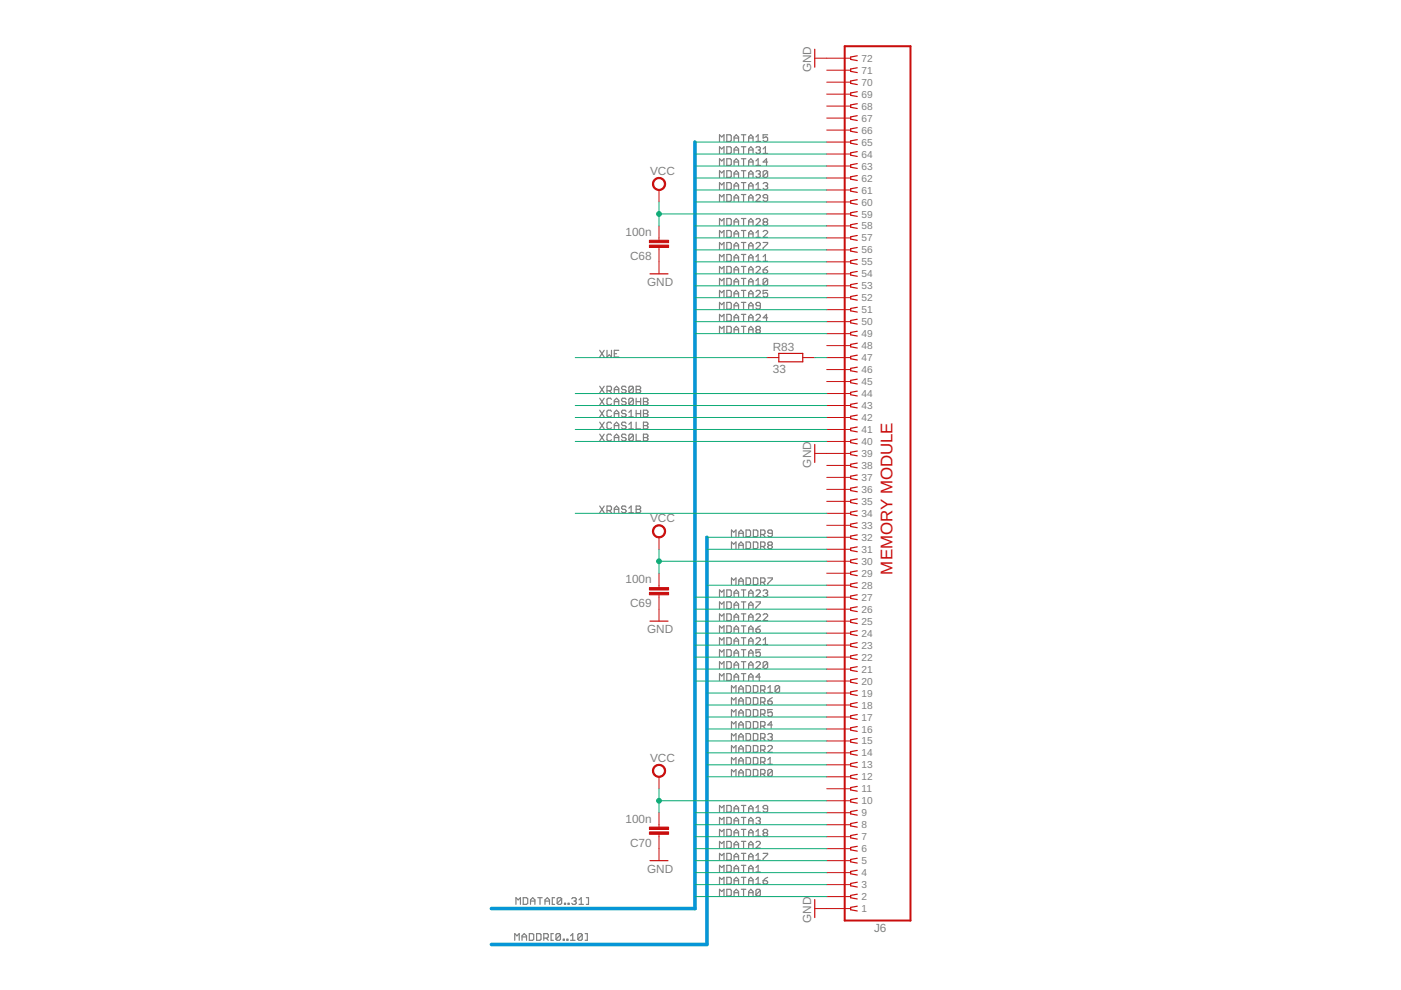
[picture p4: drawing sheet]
<svg xmlns="http://www.w3.org/2000/svg" width="297mm" height="210mm" viewBox="0 0 297 210" stroke-linecap="round" stroke-linejoin="round" font-family="sans-serif">
<g fill="none" stroke="#808080" stroke-width=".25">
<path d="M152.5 30v-1.4l.5 .4 .5-.4v1.4M152.5 32.5v-1.4l.5 .5 .5-.5v1.4M152.5 35.1v-1.4l.5 .4 .5-.4v1.4M152.5 37.6v-1.4l.5 .5 .5-.5v1.4M154.1 28.6h.7l.2 .2v1l-.2 .2h-.7zM154.1 31.1h.7l.2 .2v1l-.2 .2h-.7zM154.1 33.7h.7l.2 .2v.9l-.2 .3h-.7zM154.1 36.2h.7l.2 .2v1l-.2 .2h-.7zM154.1 38.7h.7l.2 .3v.9l-.2 .3h-.7zM155.6 30v-1l.5-.4 .5 .4v1M155.6 32.5v-.9l.5-.5 .5 .5v.9M155.6 35.1v-1l.5-.4 .5 .4v1"/>
<path d="M155.6 37.6v-.9l.5-.5 .5 .5v.9M155.6 29.3h1M155.6 34.4h1M155.6 39.4h1M155.6 36.9h1M155.6 31.8h1M157.2 28.6h.9M157.2 33.7h.9M157.2 38.7h.9M157.2 36.2h.9M157.2 31.1h.9M157.6 28.6v1.4"/>
<path d="M157.6 31.1v1.4M157.6 33.7v1.4M157.6 36.2v1.4M157.6 38.7v1.5M158.7 29.3h1M158.7 30v-1l.5-.4 .5 .4v1M158.7 32.5v-.9l.5-.5 .5 .5v.9M158.7 35.1v-1l.5-.4 .5 .4v1M158.7 37.6v-.9l.5-.5 .5 .5v.9M158.7 34.4h1M158.7 39.4h1M158.7 36.9h1"/>
<path d="M158.7 31.8h1M160.3 30h.9M160.3 29l.4-.4v1.4M160.3 34.1l.4-.4v1.4M160.3 39.2l.4-.5v1.5M160.3 35.1h.9M160.3 31.3l.2-.2h.5l.2 .2-.2 .5M160.3 36.4l.2-.2h.5l.2 .2-.2 .5M160.7 36.9h.3M160.7 31.8h.3M161 31.8l.2 .2v.3l-.2 .2h-.5l-.2-.2M161 36.9l.2 .2v.3l-.2 .2h-.5l-.2-.2"/>
<path d="M161.8 39l.3-.3h.4l.3 .3-.3 .4M161.8 31.6l.5-.5v1.4M161.8 32.5h1M162.3 39.4h.2M162.5 39.4l.3 .3v.2l-.3 .3h-.4l-.3-.3M162.8 28.6h-1v.7l.5-.3 .5 .3v.5l-.3 .2h-.4l-.3-.2M162.8 36.4l-.3-.2h-.4l-.3 .2v1M162.8 36.4v1l-.3 .2h-.4l-.3-.2M162.8 34.4h-1l.7-.7v1.4M162.8 36.4l-1 1M152.5 40.2v-1.5l.5 .5 .5-.5v1.5M152.5 42.7v-1.4l.5 .4 .5-.4v1.4"/>
<path d="M152.5 47.8v-1.5l.5 .5 .5-.5v1.5M152.5 50.3v-1.4l.5 .5 .5-.5v1.4M152.5 52.9v-1.5l.5 .5 .5-.5v1.5M152.5 55.4v-1.4l.5 .4 .5-.4v1.4M152.5 57.9v-1.4l.5 .5 .5-.5v1.4M154.1 41.3h.7l.2 .2v.9l-.2 .3h-.7zM154.1 46.3h.7l.2 .3v.9l-.2 .3h-.7zM154.1 48.9h.7l.2 .2v1l-.2 .2h-.7zM154.1 51.4h.7l.2 .3v.9l-.2 .3h-.7zM154.1 54h.7l.2 .2v.9l-.2 .3h-.7zM154.1 56.5h.7l.2 .2v1l-.2 .2h-.7zM154.1 59h.7l.2 .3v.9l-.2 .3h-.7z"/>
<path d="M155.6 40.2v-1l.5-.5 .5 .5v1M155.6 42.7v-1l.5-.4 .5 .4v1M155.6 47.8v-1l.5-.5 .5 .5v1M155.6 50.3v-.9l.5-.5 .5 .5v.9M155.6 52.9v-1l.5-.5 .5 .5v1M155.6 55.4v-1l.5-.4 .5 .4v1M155.6 57.9v-.9l.5-.5 .5 .5v.9M155.6 49.6h1M155.6 54.7h1M155.6 59.8h1M155.6 57.2h1M155.6 52.1h1"/>
<path d="M155.6 47.1h1M155.6 42h1M157.2 48.9h.9M157.2 54h.9M157.2 59h.9M157.2 56.5h.9M157.2 51.4h.9M157.2 46.3h.9M157.2 41.3h.9M157.6 41.3v1.4M157.6 46.3v1.5M157.6 48.9v1.4"/>
<path d="M157.6 51.4v1.5M157.6 54v1.4M157.6 56.5v1.4M157.6 59v1.5M158.7 40.2v-1l.5-.5 .5 .5v1M158.7 42.7v-1l.5-.4 .5 .4v1M158.7 47.8v-1l.5-.5 .5 .5v1M158.7 50.3v-.9l.5-.5 .5 .5v.9M158.7 52.9v-1l.5-.5 .5 .5v1M158.7 55.4v-1l.5-.4 .5 .4v1M158.7 57.9v-.9l.5-.5 .5 .5v.9M158.7 49.6h1"/>
<path d="M158.7 54.7h1M158.7 59.8h1M158.7 57.2h1M158.7 52.1h1M158.7 47.1h1M158.7 42h1M160.3 49.4l.4-.5v1.4M160.3 54.4l.4-.4v1.4M160.3 59.5l.4-.5v1.5M160.3 40.2h.9M160.3 50.3h.9M160.3 55.4h.9"/>
<path d="M160.3 41.5l.2-.2h.5l.2 .2v.2l-.9 1h.9M160.3 46.6l.2-.3h.5l.2 .3v.2l-.9 1h.9M160.3 51.7l.2-.3h.5l.2 .3v.2l-.9 1h.9M160.3 56.7l.2-.2h.5l.2 .2v.3l-.9 .9h.9M161.8 51.4h1v.3l-1 .9v.3M161.8 57.2h.7l.3 .5-.3 .2h-.4l-.3-.2zM161.8 49.1l.3-.2h.4l.3 .2v.3l-1 .9h1M161.8 55.4h1M161.8 54.4l.5-.4v1.4M162.1 47.1l-.3-.3v-.2l.3-.3h.4l.3 .3-.3 .5M162.1 47.1l-.3 .2v.2l.3 .3h.4l.3-.3-.3-.4M162.1 47.1h.4"/>
<path d="M162.8 42h-.7l-.3-.3v-.2l.3-.2h.4l.3 .2v.9l-.3 .3h-.4l-.3-.3M162.8 59.3l-.3-.3h-.4l-.3 .3v.9M162.8 59.3v.9l-.3 .3h-.4l-.3-.3M162.8 59.3l-1 .9M162.8 56.5l-1 .7M127.1 74.3l1 1.4M128.1 74.3l-1 1.4M128.7 74.3v1.4l.5-.5 .4 .5v-1.4M130.2 75h.5M131.2 74.3h-1v1.4h1M152.5 60.5v-1.5l.5 .5 .5-.5v1.5M152.5 63v-1.4l.5 .5 .5-.5v1.4"/>
<path d="M152.5 65.5v-1.4l.5 .5 .5-.5v1.4M152.5 68.1v-1.4l.5 .4 .5-.4v1.4M152.5 70.6v-1.4l.5 .5 .5-.5v1.4M154.1 61.6h.7l.2 .2v1l-.2 .2h-.7zM154.1 64.1h.7l.2 .2v1l-.2 .2h-.7zM154.1 66.7h.7l.2 .2v.9l-.2 .3h-.7zM154.1 69.2h.7l.2 .2v1l-.2 .2h-.7zM155.6 60.5v-1l.5-.5 .5 .5v1M155.6 63v-.9l.5-.5 .5 .5v.9M155.6 65.5v-.9l.5-.5 .5 .5v.9M155.6 68.1v-1l.5-.4 .5 .4v1M155.6 70.6v-.9l.5-.5 .5 .5v.9"/>
<path d="M155.6 64.8h1M155.6 69.9h1M155.6 67.4h1M155.6 62.3h1M157.2 64.1h.9M157.2 69.2h.9M157.2 66.7h.9M157.2 61.6h.9M157.6 61.6v1.4M157.6 64.1v1.4M157.6 66.7v1.4M157.6 69.2v1.4"/>
<path d="M158.7 60.5v-1l.5-.5 .5 .5v1M158.7 63v-.9l.5-.5 .5 .5v.9M158.7 65.5v-.9l.5-.5 .5 .5v.9M158.7 68.1v-1l.5-.4 .5 .4v1M158.7 70.6v-.9l.5-.5 .5 .5v.9M158.7 64.8h1M158.7 69.9h1M158.7 67.4h1M158.7 62.3h1M160.3 60.5h.9M160.3 61.8l.2-.2h.5l.2 .2v.3l-.9 .9h.9M160.3 66.9l.2-.2h.5l.2 .2v.2l-.9 1h.9"/>
<path d="M160.5 69.9l-.2-.2v-.3l.2-.2h.5l.2 .2v.3l-.2 .2M160.5 69.9l-.2 .2 .2 .5h.5l.2-.2-.2-.5M160.5 69.9h.5M161.2 64.8h-.7l-.2-.2v-.3l.2-.2h.5l.2 .2v1l-.2 .2h-.5l-.2-.2M162.8 61.6h-1v.7l.5-.2 .5 .2v.5l-.3 .2h-.4l-.3-.2M162.8 67.4h-1l.7-.7v1.4M127.1 81.9l1 1.4M127.1 84.4l1 1.5M127.1 92.1l1 1.4M127.1 87l1 1.4M127.1 89.5l1 1.4M128.1 81.9l-1 1.4"/>
<path d="M128.1 84.4l-1 1.5M128.1 92.1l-1 1.4M128.1 87l-1 1.4M128.1 89.5l-1 1.4M128.7 82.8h.7l.2-.2v-.5l-.2-.2h-.7v1.4M129.2 82.8l.4 .5M129.6 84.7l-.2-.3h-.5l-.2 .3v.9l.2 .3h.5l.2-.3M129.6 87.2l-.2-.2h-.5l-.2 .2v1l.2 .2h.5l.2-.2M129.6 89.7l-.2-.2h-.5l-.2 .2v1l.2 .2h.5l.2-.2M129.6 92.3l-.2-.2h-.5l-.2 .2v.9l.2 .3h.5l.2-.3M130.2 83.3v-.9l.5-.5 .5 .5v.9M130.2 85.9v-1l.5-.5 .5 .5v1"/>
<path d="M130.2 88.4v-1l.5-.4 .5 .4v1M130.2 90.9v-.9l.5-.5 .5 .5v.9M130.2 93.5v-1l.5-.4 .5 .4v1M130.2 82.6h1M130.2 85.2h1M130.2 92.8h1M130.2 87.7h1M130.2 90.2h1M132.7 82.1l-.2-.2h-.5l-.2 .5 .2 .2h.5l.2 .5-.2 .2h-.5l-.2-.2M132.7 84.7l-.2-.3h-.5l-.2 .5 .2 .3h.5l.2 .4-.2 .3h-.5l-.2-.3M132.7 87.2l-.2-.2h-.5l-.2 .4 .2 .3h.5l.2 .5-.2 .2h-.5l-.2-.2M132.7 89.7l-.2-.2h-.5l-.2 .5 .2 .2h.5l.2 .5-.2 .2h-.5l-.2-.2"/>
<path d="M132.7 92.3l-.2-.2h-.5l-.2 .4 .2 .3h.5l.2 .4-.2 .3h-.5l-.2-.3M133.3 87.4l.5-.4v1.4M133.3 90l.5-.5v1.4M133.3 88.4h1M133.3 90.9h1M134.3 92.3v.9l-.3 .3h-.4l-.3-.3M134.3 82.1l-.3-.2h-.4l-.3 .2v1M134.3 82.1v1l-.3 .2h-.4l-.3-.2M134.3 84.7l-.3-.3h-.4l-.3 .3v.9M134.3 92.3l-.3-.2h-.4l-.3 .2v.9M134.3 84.7v.9l-.3 .3h-.4l-.3-.3M134.3 82.1l-1 1"/>
<path d="M134.3 84.7l-1 .9M134.3 92.3l-1 .9M134.9 81.9h.7l.2 .2-.2 .5 .2 .5-.2 .2h-.7zM134.9 82.6h.7M134.9 84.4v1.5M134.9 87v1.4M134.9 89.5v1.4h.9M134.9 92.1v1.4h.9M134.9 85.2h.9M134.9 87.7h.9M135.8 84.4v1.5M135.8 87v1.4"/>
<path d="M136.4 84.4h.7l.3 .3-.3 .5 .3 .4-.3 .3h-.7zM136.4 85.2h.7M136.4 87h.7l.3 .2-.3 .5 .3 .5-.3 .2h-.7zM136.4 89.5h.7l.3 .2-.3 .5 .3 .5-.3 .2h-.7zM136.4 92.1h.7l.3 .2-.3 .5 .3 .4-.3 .3h-.7zM136.4 92.8h.7M136.4 87.7h.7M136.4 90.2h.7M127.1 107.3l1 1.4M128.1 107.3l-1 1.4M128.7 108.2h.7l.2-.2v-.5l-.2-.2h-.7v1.4M129.2 108.2l.4 .5"/>
<path d="M130.2 108.7v-.9l.5-.5 .5 .5v.9M130.2 108h1M132.7 107.5l-.2-.2h-.5l-.2 .5 .2 .2h.5l.2 .5-.2 .2h-.5l-.2-.2M133.3 108.7h1M133.3 107.8l.5-.5v1.4M134.9 107.3h.7l.2 .2-.2 .5 .2 .5-.2 .2h-.7zM134.9 108h.7M155.1 113.8v-1.4l.5 .4 .4-.4v1.4M155.1 116.3v-1.4l.5 .5 .4-.5v1.4M156.6 113.8v-1l.5-.4 .5 .4v1M156.6 116.3v-.9l.5-.5 .5 .5v.9M156.6 115.6h1"/>
<path d="M156.6 113.1h1M158.2 112.4h.7l.2 .2v1l-.2 .2h-.7zM158.2 114.9h.7l.2 .2v1l-.2 .2h-.7zM159.7 114.9h.7l.3 .2v1l-.3 .2h-.7zM159.7 112.4h.7l.3 .2v1l-.3 .2h-.7zM161.3 115.9h.7l.2-.3v-.5l-.2-.2h-.7v1.4M161.3 113.3h.7l.2-.2v-.5l-.2-.2h-.7v1.4M161.7 115.9l.5 .4M161.7 113.3l.5 .5M163 115.6h.5M163 115.6l-.2 .3v.2l.2 .2h.5l.2-.2-.2-.5M163 115.6l-.2-.2v-.3l.2-.2h.5l.2 .2-.2 .5"/>
<path d="M163.7 113.1h-.7l-.2-.3v-.2l.2-.2h.5l.2 .2v1l-.2 .2h-.5l-.2-.2M152.5 126.5v-1.4l.5 .4 .5-.4v1.4M152.5 129v-1.4l.5 .5 .5-.5v1.4M152.5 131.6v-1.4l.5 .4 .5-.4v1.4M152.5 134.1v-1.4l.5 .5 .5-.5v1.4M152.5 136.7v-1.5l.5 .5 .5-.5v1.5M152.5 139.2v-1.4l.5 .4 .5-.4v1.4M154.1 125.1h.7l.2 .2v1l-.2 .2h-.7zM154.1 127.6h.7l.2 .2v1l-.2 .2h-.7zM154.1 130.2h.7l.2 .2v.9l-.2 .3h-.7zM154.1 132.7h.7l.2 .2v1l-.2 .2h-.7zM154.1 135.2h.7l.2 .3v.9l-.2 .3h-.7z"/>
<path d="M154.1 137.8h.7l.2 .2v.9l-.2 .3h-.7zM155.1 124v-1.5l.5 .5 .4-.5v1.5M155.6 126.5v-1l.5-.4 .5 .4v1M155.6 129v-.9l.5-.5 .5 .5v.9M155.6 131.6v-1l.5-.4 .5 .4v1M155.6 134.1v-.9l.5-.5 .5 .5v.9M155.6 136.7v-1l.5-.5 .5 .5v1M155.6 139.2v-1l.5-.4 .5 .4v1M155.6 128.3h1M155.6 133.4h1M155.6 138.5h1M155.6 135.9h1"/>
<path d="M155.6 130.9h1M155.6 125.8h1M156.6 124v-1l.5-.5 .5 .5v1M156.6 123.2h1M157.2 127.6h.9M157.2 132.7h.9M157.2 137.8h.9M157.2 135.2h.9M157.2 130.2h.9M157.2 125.1h.9M157.6 125.1v1.4M157.6 127.6v1.4"/>
<path d="M157.6 130.2v1.4M157.6 132.7v1.4M157.6 135.2v1.5M157.6 137.8v1.4M158.2 122.5h.7l.2 .3v.9l-.2 .3h-.7zM158.7 126.5v-1l.5-.4 .5 .4v1M158.7 129v-.9l.5-.5 .5 .5v.9M158.7 131.6v-1l.5-.4 .5 .4v1M158.7 134.1v-.9l.5-.5 .5 .5v.9M158.7 136.7v-1l.5-.5 .5 .5v1M158.7 139.2v-1l.5-.4 .5 .4v1M158.7 128.3h1"/>
<path d="M158.7 133.4h1M158.7 138.5h1M158.7 135.9h1M158.7 130.9h1M158.7 125.8h1M159.7 122.5h.7l.3 .3v.9l-.3 .3h-.7zM160.3 125.3l.2-.2h.5l.2 .2v.2l-.9 1h.9M160.3 127.6h.9v.2l-.9 1v.2M160.3 130.4l.2-.2h.5l.2 .2v.2l-.9 1h.9M160.3 133.4h.7l.2 .2v.3l-.2 .2h-.5l-.2-.2zM160.3 135.5l.2-.3h.5l.2 .3v.2l-.9 1h.9M161.2 137.8h-.9v.7l.4-.3 .5 .3v.4l-.2 .3h-.5l-.2-.3"/>
<path d="M161.2 132.7l-.9 .7M161.3 123.5h.7l.2-.3v-.4l-.2-.3h-.7v1.5M161.7 123.5l.5 .5M161.8 125.3l.3-.2h.4l.3 .2-.3 .5M161.8 130.4l.3-.2h.4l.3 .2v.2l-1 1h1M161.8 135.7l.5-.5v1.5M161.8 136.7h1M162.3 125.8h.2M162.5 125.8l.3 .2v.3l-.3 .2h-.4l-.3-.2M162.8 122.5h.9v.3l-.9 .9v.3M152.5 141.7v-1.4l.5 .5 .5-.5v1.4M152.5 144.3v-1.5l.5 .5 .5-.5v1.5"/>
<path d="M154.1 140.3h.7l.2 .2v1l-.2 .2h-.7zM154.1 142.8h.7l.2 .3v.9l-.2 .3h-.7zM155.1 154.4v-1.4l.5 .5 .4-.5v1.4M155.1 146.8v-1.4l.5 .5 .4-.5v1.4M155.1 149.4v-1.5l.5 .5 .4-.5v1.5M155.1 151.9v-1.4l.5 .4 .4-.4v1.4M155.1 157v-1.5l.5 .5 .4-.5v1.5M155.1 159.5v-1.4l.5 .5 .4-.5v1.4M155.6 141.7v-.9l.5-.5 .5 .5v.9M155.6 144.3v-1l.5-.5 .5 .5v1M155.6 143.6h1M155.6 141h1"/>
<path d="M156.6 146.8v-.9l.5-.5 .5 .5v.9M156.6 149.4v-1l.5-.5 .5 .5v1M156.6 151.9v-1l.5-.4 .5 .4v1M156.6 154.4v-.9l.5-.5 .5 .5v.9M156.6 157v-1l.5-.5 .5 .5v1M156.6 159.5v-.9l.5-.5 .5 .5v.9M156.6 148.6h1M156.6 151.2h1M156.6 153.7h1M156.6 156.3h1M156.6 158.8h1M156.6 146.1h1"/>
<path d="M157.2 142.8h.9M157.2 140.3h.9M157.6 140.3v1.4M157.6 142.8v1.5M158.2 145.4h.7l.2 .2v1l-.2 .2h-.7zM158.2 147.9h.7l.2 .3v.9l-.2 .3h-.7zM158.2 150.5h.7l.2 .2v.9l-.2 .3h-.7zM158.2 153h.7l.2 .2v1l-.2 .2h-.7zM158.2 155.5h.7l.2 .3v.9l-.2 .3h-.7zM158.2 158.1h.7l.2 .2v1l-.2 .2h-.7zM158.7 141.7v-.9l.5-.5 .5 .5v.9M158.7 144.3v-1l.5-.5 .5 .5v1"/>
<path d="M158.7 143.6h1M158.7 141h1M159.7 150.5h.7l.3 .2v.9l-.3 .3h-.7zM159.7 145.4h.7l.3 .2v1l-.3 .2h-.7zM159.7 147.9h.7l.3 .3v.9l-.3 .3h-.7zM159.7 153h.7l.3 .2v1l-.3 .2h-.7zM159.7 155.5h.7l.3 .3v.9l-.3 .3h-.7zM159.7 158.1h.7l.3 .2v1l-.3 .2h-.7zM160.3 140.5l.2-.2h.5l.2 .2v.3l-.9 .9h.9M161.2 143.6h-.9l.7-.8v1.5M161.3 146.3h.7l.2-.2v-.5l-.2-.2h-.7v1.4M161.3 148.9h.7l.2-.3v-.4l-.2-.3h-.7v1.5"/>
<path d="M161.3 151.4h.7l.2-.2v-.5l-.2-.2h-.7v1.4M161.3 153.9h.7l.2-.2v-.5l-.2-.2h-.7v1.4M161.3 156.5h.7l.2-.2v-.5l-.2-.3h-.7v1.5M161.3 159h.7l.2-.2v-.5l-.2-.2h-.7v1.4M161.7 148.9l.5 .5M161.7 151.4l.5 .5M161.7 153.9l.5 .5M161.7 156.5l.5 .5M161.7 159l.5 .5M161.7 146.3l.5 .5M162.8 140.5l-.3-.2h-.4l-.3 .2v1M162.8 140.5v1l-.3 .2h-.4l-.3-.2"/>
<path d="M162.8 140.5l-1 1M162.8 145.9l.5-.5v1.4M162.8 148.6h.7l.2 .5-.2 .3h-.5l-.2-.3zM162.8 155.8l.2-.3h.5l.2 .3v.2l-.2 .3M162.8 158.3l.2-.2h.5l.2 .2v.3l-.9 .9h.9M162.8 146.8h.9M163.3 156.3h.2M163.5 156.3l.2 .2-.2 .5h-.5l-.2-.3M163.7 150.5h-.9v.7l.5-.3 .4 .3v.4l-.2 .3h-.5l-.2-.3M163.7 147.9l-.9 .7M163.7 153.7h-.9l.7-.7v1.4M165.3 145.6v1l-.2 .2h-.5l-.3-.2"/>
<path d="M165.3 145.6l-.2-.2h-.5l-.3 .2v1M165.3 145.6l-1 1M152.5 172.2v-1.4l.5 .5 .5-.5v1.4M152.5 174.7v-1.4l.5 .5 .5-.5v1.4M152.5 177.3v-1.4l.5 .4 .5-.4v1.4M152.5 179.8v-1.4l.5 .5 .5-.5v1.4M154.1 170.8h.7l.2 .2v1l-.2 .2h-.7zM154.1 173.3h.7l.2 .2v1l-.2 .2h-.7zM154.1 175.9h.7l.2 .2v.9l-.2 .3h-.7zM154.1 178.4h.7l.2 .2v1l-.2 .2h-.7zM155.1 162v-1.4l.5 .5 .4-.5v1.4M155.1 164.6v-1.4l.5 .4 .4-.4v1.4"/>
<path d="M155.6 172.2v-.9l.5-.5 .5 .5v.9M155.6 174.7v-.9l.5-.5 .5 .5v.9M155.6 177.3v-1l.5-.4 .5 .4v1M155.6 179.8v-.9l.5-.5 .5 .5v.9M155.6 174h1M155.6 179.1h1M155.6 176.6h1M155.6 171.5h1M156.6 162v-.9l.5-.5 .5 .5v.9M156.6 164.6v-1l.5-.4 .5 .4v1M156.6 161.3h1M156.6 163.9h1"/>
<path d="M157.2 173.3h.9M157.2 178.4h.9M157.2 175.9h.9M157.2 170.8h.9M157.6 170.8v1.4M157.6 173.3v1.4M157.6 175.9v1.4M157.6 178.4v1.4M158.2 160.6h.7l.2 .2v1l-.2 .2h-.7zM158.2 163.2h.7l.2 .2v.9l-.2 .3h-.7zM158.7 172.2v-.9l.5-.5 .5 .5v.9M158.7 174.7v-.9l.5-.5 .5 .5v.9"/>
<path d="M158.7 177.3v-1l.5-.4 .5 .4v1M158.7 179.8v-.9l.5-.5 .5 .5v.9M158.7 174h1M158.7 179.1h1M158.7 176.6h1M158.7 171.5h1M159.7 160.6h.7l.3 .2v1l-.3 .2h-.7zM159.7 163.2h.7l.3 .2v.9l-.3 .3h-.7zM160.3 171.3l.4-.5v1.4M160.3 176.3l.4-.4v1.4M160.3 173.5l.2-.2h.5l.2 .2-.2 .5M160.3 178.6l.2-.2h.5l.2 .2v.3l-.9 .9h.9"/>
<path d="M160.3 177.3h.9M160.3 172.2h.9M160.7 174h.3M161 174l.2 .3-.2 .4h-.5l-.2-.2M161.3 161.6h.7l.2-.3v-.5l-.2-.2h-.7v1.4M161.3 164.1h.7l.2-.2v-.5l-.2-.2h-.7v1.4M161.7 161.6l.5 .4M161.7 164.1l.5 .5M162.1 176.6l-.3-.3v-.2l.3-.2h.4l.3 .2-.3 .5M162.1 176.6l-.3 .2v.2l.3 .3h.4l.3-.3-.3-.4M162.1 176.6h.4M162.8 171.5h-.7l-.3-.2v-.3l.3-.2h.4l.3 .2v1l-.3 .2h-.4l-.3-.2"/>
<path d="M162.8 162h.9M162.8 161.1l.5-.5v1.4M163.7 163.4v.9l-.2 .3h-.5l-.2-.3M163.7 163.4l-.2-.2h-.5l-.2 .2v.9M163.7 163.4l-.9 .9M109.1 199.4v-1.4l.5 .4 .5-.4v1.4M109.4 191.7v-1.4l.5 .5 .4-.5v1.4M110.7 199.4v-1l.4-.4 .5 .4v1M110.7 198.6h.9M110.9 190.3h.7l.3 .3v.9l-.3 .2h-.7zM112.2 198h.7l.3 .2v.9l-.3 .3h-.7zM112.5 191.7v-.9l.4-.5 .5 .5v.9"/>
<path d="M112.5 191.1h.9M113.8 198h.7l.2 .2v.9l-.2 .3h-.7zM114 190.3h1M114.5 190.3v1.4M115.3 198.9h.7l.2-.3v-.4l-.2-.2h-.7v1.4M115.5 191.1h1M115.5 191.7v-.9l.5-.5 .5 .5v.9M115.8 198.9l.4 .5M117.3 198h-.5v1.4h.5M117.6 190.3h-.5v1.4h.5M118.8 198.2v.9l-.2 .3h-.5l-.2-.3M118.8 198.2l-.2-.2h-.5l-.2 .2v.9"/>
<path d="M118.8 198.2l-.9 .9M119.1 190.6v.9l-.2 .2h-.5l-.3-.2M119.1 190.6l-.2-.3h-.5l-.3 .3v.9M119.1 190.6l-1 .9M119.4 199.1h.3v.3h-.3zM119.7 191.5h.2v.2h-.2zM120.2 199.1h.2v.3h-.2zM120.4 191.5h.3v.2h-.3zM121 199.4h.9M121 198.4l.4-.4v1.4M121.2 190.6l.3-.3h.4l.3 .3v.2l-.3 .3M121.7 191.1h.2"/>
<path d="M121.9 191.1l.3 .2v.2l-.3 .2h-.4l-.3-.2M122.8 191.7h.9M122.8 190.8l.4-.5v1.4M123.4 198.2v.9l-.2 .3h-.5l-.2-.3M123.4 198.2l-.2-.2h-.5l-.2 .2v.9M123.4 198.2l-.9 .9M124.1 198h.4v1.4h-.4M124.3 190.3h.5v1.4h-.5M152.5 182.4v-1.5l.5 .5 .5-.5v1.5M152.5 184.9v-1.4l.5 .4 .5-.4v1.4M152.5 187.4v-1.4l.5 .5 .5-.5v1.4M152.5 190v-1.4l.5 .4 .5-.4v1.4"/>
<path d="M154.1 180.9h.7l.2 .3v.9l-.2 .3h-.7zM154.1 183.5h.7l.2 .2v1l-.2 .2h-.7zM154.1 186h.7l.2 .2v1l-.2 .2h-.7zM154.1 188.6h.7l.2 .2v.9l-.2 .3h-.7zM155.6 182.4v-1l.5-.5 .5 .5v1M155.6 184.9v-1l.5-.4 .5 .4v1M155.6 187.4v-.9l.5-.5 .5 .5v.9M155.6 190v-1l.5-.4 .5 .4v1M155.6 184.2h1M155.6 189.3h1M155.6 186.7h1M155.6 181.7h1"/>
<path d="M157.2 183.5h.9M157.2 188.6h.9M157.2 186h.9M157.2 180.9h.9M157.6 180.9v1.5M157.6 183.5v1.4M157.6 186v1.4M157.6 188.6v1.4M158.7 182.4v-1l.5-.5 .5 .5v1M158.7 184.9v-1l.5-.4 .5 .4v1M158.7 187.4v-.9l.5-.5 .5 .5v.9M158.7 190v-1l.5-.4 .5 .4v1"/>
<path d="M158.7 184.2h1M158.7 189.3h1M158.7 186.7h1M158.7 181.7h1M160.3 181.4l.4-.5v1.5M160.3 183.9l.4-.4v1.4M160.3 186.5l.4-.5v1.4M160.3 184.9h.9M160.3 187.4h.9M160.3 182.4h.9M161.2 188.8v.9l-.2 .3h-.5l-.2-.3M161.2 188.8l-.2-.2h-.5l-.2 .2v.9"/>
<path d="M161.2 188.8l-.9 .9M161.8 180.9h1v.3l-1 .9v.3M161.8 186.7h.7l.3 .5-.3 .2h-.4l-.3-.2zM162.8 186l-1 .7"/>
</g>
<path d="M179.1 9.8h13.9v185.4h-13.9z" fill="none" stroke="#c90d0c" stroke-width=".42"/>
<g fill="none" stroke="#c90d0c" stroke-width=".25">
<path d="M172.7 10.4v3.8M181.8 11.8l-1.4 .3v.5l1.4 .2M181.8 14.4l-1.4 .2v.5l1.4 .3M181.8 16.9l-1.4 .3v.5l1.4 .2M181.8 19.5l-1.4 .2v.5l1.4 .3M181.8 22l-1.4 .2v.6l1.4 .2M181.8 24.5l-1.4 .3v.5l1.4 .2M181.8 27.1l-1.4 .2v.5l1.4 .3M181.8 29.6l-1.4 .3v.5l1.4 .2M181.8 32.2l-1.4 .2v.5l1.4 .3M181.8 34.7l-1.4 .2v.6l1.4 .2M181.8 37.2l-1.4 .3v.5l1.4 .2"/>
<path d="M181.8 39.8l-1.4 .2v.5l1.4 .3M137.8 58.1h3.8M181.8 42.3l-1.4 .3v.5l1.4 .2M181.8 44.9l-1.4 .2v.5l1.4 .3M181.8 47.4l-1.4 .2v.6l1.4 .2M181.8 49.9l-1.4 .3v.5l1.4 .2M181.8 52.5l-1.4 .2v.5l1.4 .3M181.8 55l-1.4 .3v.5l1.4 .2M181.8 57.6l-1.4 .2v.5l1.4 .3M165.1 74.9h5.1v1.8h-5.1zM181.8 60.1l-1.4 .2v.6l1.4 .2M181.8 62.6l-1.4 .3v.5l1.4 .2"/>
<path d="M181.8 65.2l-1.4 .2v.5l1.4 .3M181.8 67.7l-1.4 .2v.6l1.4 .2M181.8 70.2l-1.4 .3v.5l1.4 .2M181.8 72.8l-1.4 .2v.5l1.4 .3M181.8 75.3l-1.4 .3v.5l1.4 .2M181.8 77.9l-1.4 .2v.5l1.4 .3M172.7 94.2v3.8M181.8 80.4l-1.4 .2v.6l1.4 .2M181.8 82.9l-1.4 .3v.5l1.4 .2M181.8 85.5l-1.4 .2v.5l1.4 .3M181.8 88l-1.4 .3v.5l1.4 .2M181.8 90.6l-1.4 .2v.5l1.4 .3"/>
<path d="M181.8 93.1l-1.4 .2v.6l1.4 .2M181.8 95.6l-1.4 .3v.5l1.4 .2M181.8 98.2l-1.4 .2v.5l1.4 .3M181.8 100.7l-1.4 .3v.5l1.4 .2M181.8 103.3l-1.4 .2v.5l1.4 .3M181.8 105.8l-1.4 .2v.6l1.4 .2M181.8 108.3l-1.4 .3v.5l1.4 .2M181.8 110.9l-1.4 .2v.5l1.4 .3M181.8 113.4l-1.4 .3v.5l1.4 .2M181.8 116l-1.4 .2v.5l1.4 .3M181.8 118.5l-1.4 .2v.6l1.4 .2M137.8 131.7h3.8"/>
<path d="M181.8 121l-1.4 .3v.5l1.4 .2M181.8 123.6l-1.4 .2v.5l1.4 .3M181.8 126.1l-1.4 .3v.5l1.4 .2M181.8 128.7l-1.4 .2v.5l1.4 .3M181.8 131.2l-1.4 .2v.6l1.4 .2M181.8 133.7l-1.4 .3v.5l1.4 .2M181.8 136.3l-1.4 .2v.5l1.4 .3M181.8 138.8l-1.4 .3v.5l1.4 .2M181.8 141.4l-1.4 .2v.5l1.4 .3M181.8 143.9l-1.4 .2v.6l1.4 .2M181.8 146.4l-1.4 .3v.5l1.4 .2M181.8 149l-1.4 .2v.5l1.4 .3"/>
<path d="M181.8 151.5l-1.4 .3v.5l1.4 .2M181.8 154.1l-1.4 .2v.5l1.4 .3M181.8 156.6l-1.4 .2v.6l1.4 .2M181.8 159.1l-1.4 .3v.5l1.4 .2M181.8 161.6l-1.4 .3v.5l1.4 .3M181.8 164.2l-1.4 .2v.6l1.4 .2M181.8 166.7l-1.4 .3v.5l1.4 .2M181.8 169.3l-1.4 .2v.5l1.4 .3M181.8 171.8l-1.4 .3v.5l1.4 .2M181.8 174.3l-1.4 .3v.5l1.4 .3M181.8 176.9l-1.4 .2v.6l1.4 .2M181.8 179.4l-1.4 .3v.5l1.4 .2"/>
<path d="M137.8 182.5h3.8M172.7 190.7v3.8M181.8 192.1l-1.4 .3v.5l1.4 .2M181.8 182l-1.4 .2v.5l1.4 .3M181.8 184.5l-1.4 .3v.5l1.4 .2M181.8 187l-1.4 .3v.5l1.4 .3M181.8 189.6l-1.4 .2v.6l1.4 .2"/>
</g>
<g fill="none" stroke="#c90d0c" stroke-width=".21">
<path d="M172.7 12.3h7.7M175.3 20h5.1M175.3 17.4h5.1M175.3 14.9h5.1M175.3 37.7h5.1M175.3 35.2h5.1M175.3 32.7h5.1M175.3 30.1h5.1M175.3 27.6h5.1M175.3 25h5.1M175.3 22.5h5.1M139.7 40.3v2.5"/>
<path d="M139.7 47.9v3M139.7 52.5v5.6M175.3 58.1h5.1M175.3 55.5h5.1M175.3 53h5.1M175.3 50.4h5.1M175.3 47.9h5.1M175.3 45.4h5.1M175.3 42.8h5.1M175.3 40.3h5.1M162.6 75.8h2.5M170.2 75.8h2.5"/>
<path d="M175.3 78.4h5.1M175.3 75.8h5.1M175.3 73.3h5.1M175.3 70.7h5.1M175.3 68.2h5.1M175.3 65.7h5.1M175.3 63.1h5.1M175.3 60.6h5.1M172.7 96.1h7.7M175.3 98.7h5.1M175.3 93.6h5.1M175.3 91.1h5.1"/>
<path d="M175.3 88.5h5.1M175.3 86h5.1M175.3 83.4h5.1M175.3 80.9h5.1M139.7 113.9v2.6M175.3 119h5.1M175.3 116.5h5.1M175.3 113.9h5.1M175.3 111.4h5.1M175.3 108.8h5.1M175.3 106.3h5.1M175.3 103.8h5.1"/>
<path d="M175.3 101.2h5.1M139.7 121.5v3.1M139.7 126.1v5.6M175.3 139.3h5.1M175.3 136.8h5.1M175.3 134.2h5.1M175.3 131.7h5.1M175.3 129.2h5.1M175.3 126.6h5.1M175.3 124.1h5.1M175.3 121.5h5.1M175.3 159.6h5.1"/>
<path d="M175.3 157.1h5.1M175.3 154.6h5.1M175.3 152h5.1M175.3 149.5h5.1M175.3 146.9h5.1M175.3 144.4h5.1M175.3 141.9h5.1M139.7 164.7v2.5M139.7 172.3v3.1M139.7 176.9v5.6M175.3 179.9h5.1M175.3 177.4h5.1"/>
<path d="M175.3 174.9h5.1M175.3 172.3h5.1M175.3 169.8h5.1M175.3 167.2h5.1M175.3 164.7h5.1M175.3 162.2h5.1M172.7 192.6h7.7M175.3 190.1h5.1M175.3 187.6h5.1M175.3 185h5.1M175.3 182.5h5.1"/>
</g>
<g fill="#c90d0c" stroke="#c90d0c" stroke-width=".21">
<path d="M137.7 175.4h4.1v.5h-4.1z"/>
<path d="M137.7 176.4h4.1v.5h-4.1z"/>
<path d="M137.7 124.6h4.1v.5h-4.1z"/>
<path d="M137.7 125.6h4.1v.5h-4.1z"/>
<path d="M137.7 50.9h4.1v.6h-4.1z"/>
<path d="M137.7 52h4.1v.5h-4.1z"/>
</g>
<g fill="#c90d0c" stroke="#c90d0c" stroke-width=".21">
<path d="M138.7 38.1a1.4 1.4 0 0 1 2.2 .2 1.4 1.4 0 0 1-.8 2.1 1.4 1.4 0 0 1-1.8-1.4h.3a1.15 1.15 0 0 1 1.6-1.1 1.15 1.15 0 0 1 .3 1.9 1.15 1.15 0 0 1-1.9-.5v-.3h-.3z" fill-rule="evenodd"/>
<path d="M138.7 111.7a1.4 1.4 0 0 1 2.2 .2 1.4 1.4 0 0 1-.8 2.1 1.4 1.4 0 0 1-1.8-1.4h.3a1.15 1.15 0 0 1 1.6-1 1.15 1.15 0 0 1 .3 1.9 1.15 1.15 0 0 1-1.9-.6v-.3h-.3z" fill-rule="evenodd"/>
<path d="M138.7 162.5a1.4 1.4 0 0 1 2.2 .2 1.4 1.4 0 0 1-.8 2.1 1.4 1.4 0 0 1-1.8-1.4h.3a1.15 1.15 0 0 1 1.6-1 1.15 1.15 0 0 1 .3 1.9 1.15 1.15 0 0 1-1.9-.6v-.3h-.3z" fill-rule="evenodd"/>
</g>
<path d="M147.3 30.1v162.5h-43.1M149.9 113.9v86.4h-45.7" fill="none" stroke="#0696d7" stroke-width=".76"/>
<g fill="none" stroke="#0dab76" stroke-width=".21">
<path d="M147.3 30.1h28M147.3 35.2h28M147.3 37.7h28M147.3 32.7h28M139.7 45.4h35.6M139.7 42.8v5.1M147.3 40.3h28M147.3 50.4h28M147.3 55.5h28M147.3 58.1h28M147.3 53h28M147.3 47.9h28"/>
<path d="M147.3 42.8h28M122 75.8h40.6M147.3 60.6h28M147.3 65.7h28M147.3 70.7h28M147.3 68.2h28M147.3 63.1h28M172.7 75.8h2.6M122 83.4h53.3M122 86h53.3M122 93.6h53.3M122 88.5h53.3"/>
<path d="M122 91.1h53.3M122 108.8h53.3M139.7 116.5v5M139.7 119h35.6M149.9 116.5h25.4M149.9 113.9h25.4M147.3 129.2h28M147.3 134.2h28M147.3 139.3h28M147.3 136.8h28M147.3 131.7h28M147.3 126.6h28"/>
<path d="M149.9 124.1h25.4M147.3 144.4h28M147.3 141.9h28M149.9 149.5h25.4M149.9 152h25.4M149.9 154.6h25.4M149.9 157.1h25.4M149.9 159.6h25.4M149.9 146.9h25.4M139.7 167.2v5.1M139.7 169.8h35.6M147.3 174.9h28"/>
<path d="M147.3 179.9h28M147.3 177.4h28M147.3 172.3h28M149.9 162.2h25.4M149.9 164.7h25.4M147.3 185h28M147.3 190.1h28M147.3 187.6h28M147.3 182.5h28"/>
</g>
<g fill="#0dab76" stroke="#0dab76" stroke-width=".21">
<circle cx="139.7" cy="45.4" r=".51"/>
<circle cx="139.7" cy="119" r=".51"/>
<circle cx="139.7" cy="169.8" r=".51"/>
</g>
<text font-size="3.6" fill="#c90d0c" x="189.2" y="121.8" transform="rotate(-90 189.2 121.8)">MEMORY MODULE</text>
<g font-size="2.5" fill="#808080">
<text x="172" y="15.3" transform="rotate(-90 172 15.3)">GND</text>
<text x="137.8" y="37.1">VCC</text>
<text x="132.6" y="50.1">100n</text>
<text x="133.6" y="55.1">C68</text>
<text x="137.2" y="60.6">GND</text>
<text x="163.8" y="74.3">R83</text>
<text x="163.8" y="79.1">33</text>
<text x="172" y="99.1" transform="rotate(-90 172 99.1)">GND</text>
<text x="137.8" y="110.7">VCC</text>
<text x="132.6" y="123.7">100n</text>
<text x="133.6" y="128.8">C69</text>
<text x="137.2" y="134.2">GND</text>
<text x="137.8" y="161.5">VCC</text>
<text x="132.6" y="174.5">100n</text>
<text x="133.6" y="179.6">C70</text>
<text x="137.2" y="185">GND</text>
<text x="172" y="195.6" transform="rotate(-90 172 195.6)">GND</text>
<text x="185.3" y="197.6">J6</text>
</g>
<g font-size="2.1" fill="#808080">
<text x="182.7" y="15.6">71</text>
<text x="182.7" y="13.1">72</text>
<text x="182.7" y="23.3">68</text>
<text x="182.7" y="20.7">69</text>
<text x="182.7" y="18.2">70</text>
<text x="182.7" y="28.3">66</text>
<text x="182.7" y="25.8">67</text>
<text x="182.7" y="36">63</text>
<text x="182.7" y="33.4">64</text>
<text x="182.7" y="30.9">65</text>
<text x="182.7" y="41">61</text>
<text x="182.7" y="38.5">62</text>
<text x="182.7" y="46.1">59</text>
<text x="182.7" y="43.6">60</text>
<text x="182.7" y="53.7">56</text>
<text x="182.7" y="51.2">57</text>
<text x="182.7" y="48.7">58</text>
<text x="182.7" y="58.8">54</text>
<text x="182.7" y="56.3">55</text>
<text x="182.7" y="63.9">52</text>
<text x="182.7" y="61.4">53</text>
<text x="182.7" y="71.5">49</text>
<text x="182.7" y="69">50</text>
<text x="182.7" y="66.4">51</text>
<text x="182.7" y="76.6">47</text>
<text x="182.7" y="74">48</text>
<text x="182.7" y="81.7">45</text>
<text x="182.7" y="79.1">46</text>
<text x="182.7" y="89.3">42</text>
<text x="182.7" y="86.7">43</text>
<text x="182.7" y="84.2">44</text>
<text x="182.7" y="94.4">40</text>
<text x="182.7" y="91.8">41</text>
<text x="182.7" y="102">37</text>
<text x="182.7" y="99.4">38</text>
<text x="182.7" y="96.9">39</text>
<text x="182.7" y="107.1">35</text>
<text x="182.7" y="104.5">36</text>
<text x="182.7" y="112.1">33</text>
<text x="182.7" y="109.6">34</text>
<text x="182.7" y="119.8">30</text>
<text x="182.7" y="117.2">31</text>
<text x="182.7" y="114.7">32</text>
<text x="182.7" y="124.8">28</text>
<text x="182.7" y="122.3">29</text>
<text x="182.7" y="129.9">26</text>
<text x="182.7" y="127.4">27</text>
<text x="182.7" y="137.5">23</text>
<text x="182.7" y="135">24</text>
<text x="182.7" y="132.5">25</text>
<text x="182.7" y="142.6">21</text>
<text x="182.7" y="140.1">22</text>
<text x="182.7" y="147.7">19</text>
<text x="182.7" y="145.2">20</text>
<text x="182.7" y="155.3">16</text>
<text x="182.7" y="152.8">17</text>
<text x="182.7" y="150.2">18</text>
<text x="182.7" y="160.4">14</text>
<text x="182.7" y="157.9">15</text>
<text x="182.7" y="165.5">12</text>
<text x="182.7" y="162.9">13</text>
<text x="182.7" y="173.1">9</text>
<text x="182.7" y="170.5">10</text>
<text x="182.7" y="168">11</text>
<text x="182.7" y="178.2">7</text>
<text x="182.7" y="175.6">8</text>
<text x="182.7" y="185.8">4</text>
<text x="182.7" y="183.2">5</text>
<text x="182.7" y="180.7">6</text>
<text x="182.7" y="190.9">2</text>
<text x="182.7" y="188.3">3</text>
<text x="182.7" y="193.4">1</text>
</g>
</svg>
